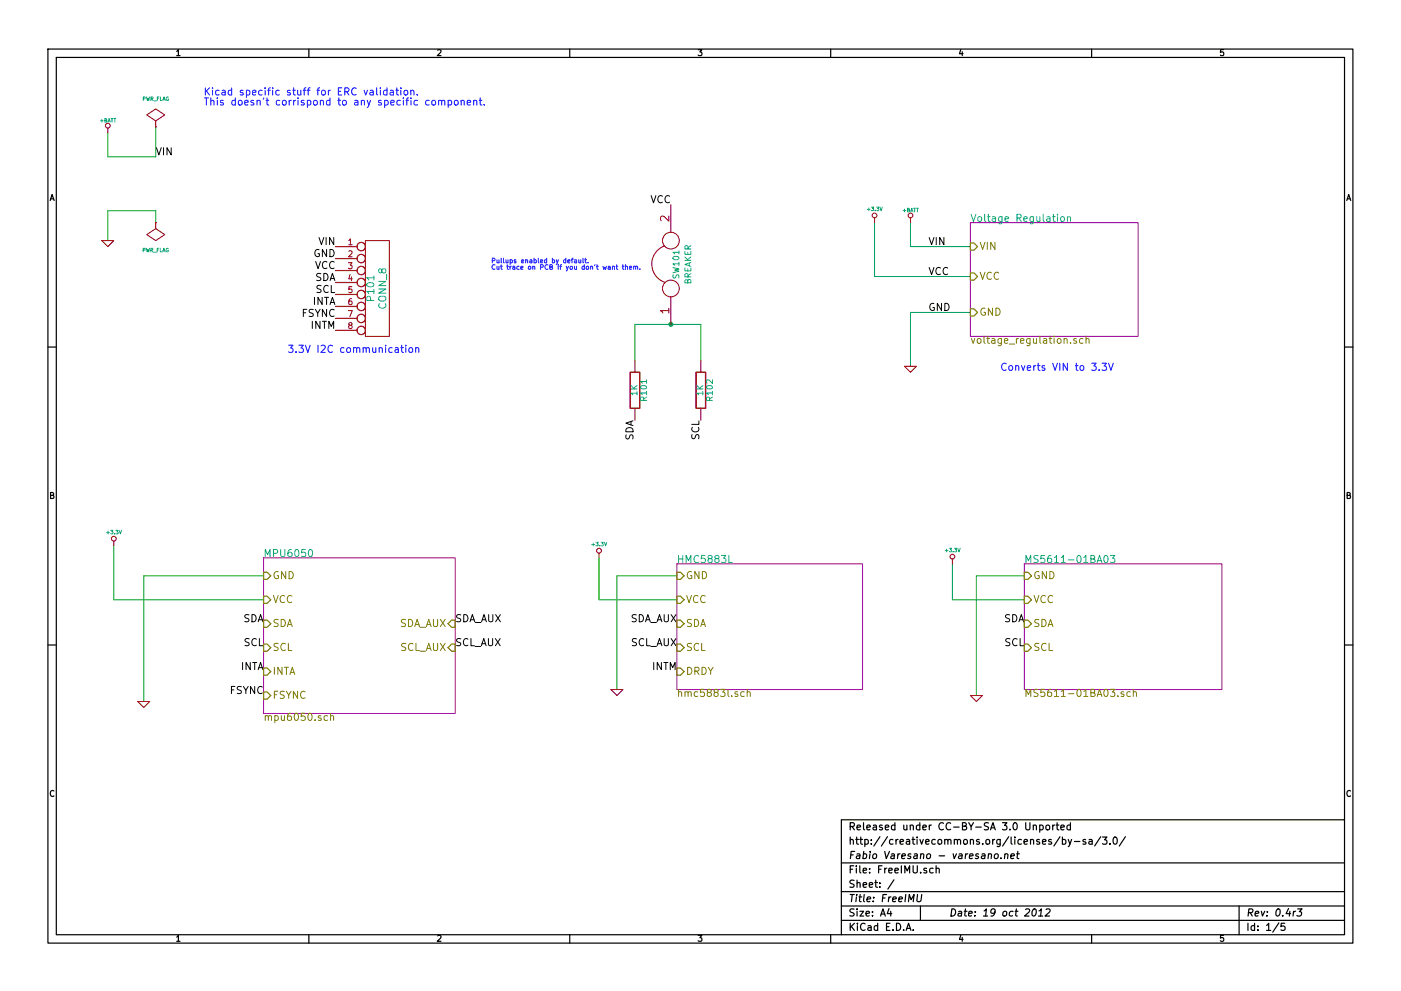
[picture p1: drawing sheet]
<svg xmlns="http://www.w3.org/2000/svg" width="297mm" height="210mm" viewBox="0 0 297 210" stroke-linecap="round" stroke-linejoin="round" font-family="sans-serif">
<g fill="none" stroke="#000" stroke-width=".25">
<path d="M10.2 10.4h276.6v189.7h-276.6zM11.9 12.2h273.2v186.1h-273.2zM65.5 10.4v1.8M120.8 10.4v1.8M176.1 10.4v1.8M231.4 10.4v1.8M10.2 73.6h1.7M285.1 73.6h1.7M10.2 136.8h1.7M285.1 136.8h1.7M219.1 175.2l.1-.1a.36 .36 0 0 1 .5 .2v.8M220.4 175.1h.5l.3 .3-.1 .5-.2 .2-.5-.1"/>
<path d="M220.4 175.1v1.5M221.9 175.1h.3l.4 .3v.4l-.4 .3-.5-.3zM223.2 175.1v1M223.6 175.1l-.4 .3M223.9 175.1h.6M224.1 174.5v1.4l.4 .2M224.7 177.5l-1.3 2M224.9 175.6l.8-.2-.1-.3h-.5l-.2 .2 .1 .7h.6M225.2 178.2l.5-.1 .3 .3-.1 .6-.2 .1-.5-.1M225.2 177.6v1.5M226.5 178.1l.3 1M226.9 175.1h-.4l-.3 .3 .1 .5 .2 .2 .4-.1"/>
<path d="M226.9 174.5v1.6M227.2 178.1l-.5 1.4-.2 .1M227.8 178.5h1.2M230.2 178.2l-.4-.1-.2 .2 .1 .2 .5 .2v.3h-.6M230.9 178.2h.6l.1 .9M231.6 178.5l-.7 .1a.3 .3 0 0 0 .2 .5l.5-.1M233.4 177.5l-1.3 2M233.8 177.6h.9l-.5 .6 .4 .1v.7l-.2 .1-.6-.1M235.3 179v.1M236.1 177.7l.3-.1a.81 .81 0 0 1 .5 .8 .81 .81 0 0 1-.5 .7l-.3-.1-.1-.5zM238.6 177.5l-1.3 2M285.1 173.9h-106.7v24.4"/>
<path d="M65.5 198.3v1.8M120.8 198.3v1.8M176.1 198.3v1.8M178.4 183.1h106.7M178.4 189.2h106.7M178.4 195.3h106.7M178.4 192.2h106.7M188.5 192.8l-.4 1h1M188.8 193.3v1.1M189.5 186.7l-1.3 1.9M192.1 197.4l.5-1.5 .5 1.5M192.3 197h.7"/>
<path d="M193.6 197.3v.1M194.5 189.8l-.1 1.2 .3 .3h.2l.4-.3 .1-1.2M195.1 192.2v3.1M197.8 184.3l-.4-.1-.3 .3 .1 .6 .2 .1 .4-.1M198.5 184.3h.1a.36 .36 0 0 1 .5 .1v.8M198.5 183.7v1.5M209.6 181.3l.2-.2 .4 .1-.1 1M210.9 181.3l.3-.2 .4 .2-.1 .7-.2 .2-.5-.2zM212.2 182v.2M213.1 181.3l.2-.2 .3 .1v1M213.1 181.1l-.1 1.1M214.3 181.7l.8-.2-.1-.3h-.6l-.1 .8 .2 .2 .4-.1"/>
<path d="M215.5 181.1h.6M215.8 180.6l-.2 1.4 .4 .2M219.1 192.9l.2-.1a.78 .78 0 0 1 .5 .7 .78 .78 0 0 1-.3 .7l-.4 .2a.97 .97 0 0 1 0-1.5zM220.2 194.4h.9M220.3 193.3l.5-.5-.2 1.6M221.8 193l.6-.2 .3 .3-.2 .4-.9 .9h.9M231.4 198.3v1.8M262.7 192.2v6.1M271.1 195.8l-1.3 2M272.4 195.9h-.7l-.1 .7 .2-.1h.5l.2 .3-.1 .5-.2 .1-.6-.1M275.1 192.8h1l-.6 .6 .3 .1 .2 .2-.1 .4-.3 .3-.6-.2"/>
</g>
<path d="M33 26.9v6.4h-10.1v-5.1M33 47.2v-2.5h-10.1v6.3M185.4 47.2v11.5h20.3M193 47.2v5.1h12.7M134.6 76.4v-7.6h14v7.6M205.7 66.3h-12.7v11.4M24.1 115.8v11.4h31.8M127 118.4v8.8h16.5M201.9 119.6v7.6h15.3M55.9 122.2h-25.4v26.6M143.5 122.2h-12.7v24.1M217.2 122.2h-10.2v25.4" fill="none" stroke="#00a000" stroke-width=".21"/>
<circle cx="142.2" cy="68.8" r=".41" fill="#00a000" stroke="#00a000" stroke-width=".25"/>
<path d="M133.6 79h2v7.6h-2zM147.6 79h2v7.6h-2z" fill="none" stroke="#a00000" stroke-width=".3"/>
<g fill="none" stroke="#a00000" stroke-width=".21">
<path d="M22.9 27.2v1M33 26.9h.1M33 25.6l1.9-1.2-1.9-1.3-1.9 1.3 1.9 1.2v1.3M21.6 51h2.5l-1.2 1.3zM33 47.2h.1M33 47.2v1.3l1.9 1.3-1.9 1.2-1.9-1.2 1.9-1.3M77.5 51h5v20.4h-5zM140.9 52.2a4.1 4.1 0 0 0-2.7 3.9 4.1 4.1 0 0 0 2.8 3.8M142.2 43.4v5.9M185.4 46.2v1M193 46.2v1M134.6 76.4v2.6"/>
<path d="M142.2 63v5.8M148.6 76.4v2.6M191.8 77.7h2.5l-1.3 1.3zM134.6 86.6v2.5M148.6 86.6v2.5M24.1 114.8v1M127 117.3v1.1M201.9 118.6v1M29.2 148.8h2.5l-1.2 1.3zM129.5 146.3h2.6l-1.3 1.3zM205.7 147.6h2.6l-1.3 1.2z"/>
<circle cx="22.9" cy="26.7" r=".51"/>
<circle cx="142.2" cy="51" r="1.78"/>
<circle cx="185.4" cy="45.7" r=".51"/>
<circle cx="193" cy="45.7" r=".51"/>
<circle cx="142.2" cy="61.2" r="1.78"/>
<circle cx="24.1" cy="114.3" r=".51"/>
<circle cx="127" cy="116.8" r=".51"/>
<circle cx="201.9" cy="118.1" r=".51"/>
</g>
<path d="M205.7 47.2h35.6v24.2h-35.6zM55.9 118.4h40.6v33h-40.6zM143.5 119.6h39.4v26.7h-39.4zM217.2 119.6h41.9v26.7h-41.9z" fill="none" stroke="#a000a0" stroke-width=".21"/>
<path d="M224.2 45.5v.1M224.9 46.1l.3-.1 .4 .1v.8l-.2 .1-.5-.1zM226.3 46.1l.1-.1a.36 .36 0 0 1 .6 .2v.8M226.3 46v1M65.5 116.7l.3-.1a.81 .81 0 0 1 .5 .7 .81 .81 0 0 1-.5 .8l-.3-.1-.1-.5zM154.5 117.9v1.5h.8M234.2 118l.2-.1a.81 .81 0 0 1 .5 .7 .81 .81 0 0 1-.5 .8l-.2-.2-.2-.4zM235.4 117.9h1l-.5 .5 .4 .2v.6l-.2 .2-.7-.2" fill="none" stroke="#00a0a0" stroke-width=".21"/>
<g fill="none" stroke="#808000" stroke-width=".21">
<path d="M228.2 71.9l-.3-.1-.3 .3 .1 .2 .5 .1v.4h-.6M229.6 71.9l-.4-.1-.3 .3 .1 .6 .2 .1h.4M230.3 72v-.1a.36 .36 0 0 1 .6 .2v.7M230.3 71.3v1.5M69.4 151.9l-.4-.1-.3 .3 .1 .6 .2 .2 .4-.1M70.1 152l.1-.1a.36 .36 0 0 1 .5 .2v.8M70.1 151.3v1.6M157.8 146.8h-.4l-.4 .3 .1 .5 .3 .2 .4-.1M158.4 146.9l.1-.1a.36 .36 0 0 1 .6 .2v.8M158.4 146.2v1.6M238.3 146.8h-.4l-.2 .2v.2l.6 .1v.4h-.6M239.6 146.8h-.4l-.3 .3 .1 .5 .2 .2 .4-.1"/>
<path d="M240.3 146.9l.1-.1a.36 .36 0 0 1 .5 .2v.8M240.3 146.2v1.6"/>
</g>
<g fill="none" stroke="#808000" stroke-width=".25">
<path d="M205.7 51.6h.8l.8 .7-.8 .8h-.8zM205.7 57.9h.8l.8 .8-.8 .7h-.8zM205.7 65.5h.8l.8 .8-.8 .8h-.8zM55.9 136.6h.7l.8 .8-.8 .8h-.7zM55.9 131.6h.7l.8 .7-.8 .8h-.7zM55.9 126.5h.7l.8 .7-.8 .8h-.7zM55.9 121.4h.7l.8 .8-.8 .7h-.7zM95.8 136.6h.7v1.6h-.7l-.8-.8zM95.8 131.6h.7v1.5h-.7l-.8-.8zM143.5 126.5h.8l.7 .7-.7 .8h-.8zM143.5 121.4h.8l.7 .8-.7 .7h-.8zM143.5 136.6h.8l.7 .8-.7 .8h-.8z"/>
<path d="M143.5 131.6h.8l.7 .7-.7 .8h-.8zM217.2 131.6h.7l.8 .7-.8 .8h-.7zM217.2 136.6h.7l.8 .8-.8 .8h-.7zM217.2 121.4h.7l.8 .8-.8 .7h-.7zM217.2 126.5h.7l.8 .7-.8 .8h-.7zM55.9 146.8h.7l.8 .8-.8 .7h-.7zM55.9 141.7h.7l.8 .8-.8 .8h-.7zM143.5 141.7h.8l.7 .8-.7 .8h-.8z"/>
</g>
<g fill="none" stroke="#a00000" stroke-width=".25">
<path d="M71.1 52.3h4.6M71.1 54.9h4.6M71.1 57.4h4.6M71.1 59.9h4.6M71.1 62.5h4.6M71.1 65h4.6M71.1 67.6h4.6M71.1 70.1h4.6"/>
<circle cx="76.6" cy="57.4" r=".89"/>
<circle cx="76.6" cy="54.9" r=".89"/>
<circle cx="76.6" cy="59.9" r=".89"/>
<circle cx="76.6" cy="52.3" r=".89"/>
<circle cx="76.6" cy="62.5" r=".89"/>
<circle cx="76.6" cy="67.6" r=".89"/>
<circle cx="76.6" cy="65" r=".89"/>
<circle cx="76.6" cy="70.1" r=".89"/>
</g>
<g fill="none" stroke="#00f" stroke-width=".21">
<path d="M79.9 18.6v1.4l.2 .2M80.6 18.6v.2M80.6 19.1v1.1M82 19.2l-.4-.1-.3 .4 .1 .5 .2 .2 .4-.1M82 18.6v1.6M82.8 19.2h.5l.1 1M83.4 19.5l-.6 .2a.3 .3 0 0 0 .1 .5l.5-.1M83.9 19.1h.6M84.1 18.6v1.4l.4 .2M85 18.6v.2M85 19.1v1.1M85.7 19.3l.3-.2 .4 .2v.7l-.2 .2-.5-.2z"/>
<path d="M87.1 19.3l.1-.1a.36 .36 0 0 1 .6 .2v.8M87.1 19.1v1.1M88.5 20v.2M91.7 21.4l.3-.1 .4 .3v.4l-.4 .3-.5-.3zM93 21.4h.1a.36 .36 0 0 1 .5 .1v.8M93 21.3v1M93.6 21.5a.35 .35 0 0 1 .4-.2 .35 .35 0 0 1 .3 .2v.8M95 21.4l.5-.1 .3 .3-.1 .6-.2 .1-.5-.1M95 21.3v1.5M96.5 21.4l.3-.1 .3 .3v.4l-.3 .3-.5-.3zM97.8 21.4a.36 .36 0 0 1 .6 .1v.8M97.8 21.3v1"/>
<path d="M99.1 21.8l.7-.1-.1-.3-.4-.1-.2 .2v.7h.6M100.4 21.4h.1a.36 .36 0 0 1 .6 .1v.8M100.4 21.3v1M101.6 21.3h.6M101.8 20.8v1.3l.4 .2M102.7 22.2v.1M121.1 55.1h.4M121.5 54.8l-.2 .1v.9M121.8 55.2h.4l.1 .6M122.3 55.4l-.5 .1 .1 .3 .4-.1M122.7 55.1l.1 .6h.3M123.1 55.1v.7"/>
<path d="M123.6 54.8v.8l.1 .2M124 55.1h.4M124.1 54.8v.8l.3 .2M124.7 55.7v.1M129 56.5h.3l.1 .6M129.4 56.7l-.5 .2 .2 .2h.3M129.8 56.6l.4-.1 .1 .6M129.8 56.5v.6M130.6 56.5h.4M130.7 56.2v.8l.3 .1M131.9 56.5h.4M132.1 56.2v.8l.2 .1"/>
<path d="M132.6 56.6l.4-.1v.6M132.6 56.2v.9M133.5 56.8l.4-.1v-.2h-.3l-.1 .1v.5h.4M134.3 56.6l.4-.1 .1 .6M134.3 56.5v.6M134.8 56.6l.1-.1h.3v.6M135.7 57.1h.1M85 73.8h.5M85.2 73.2v1.4l.3 .2M86 73.2v.2M86 73.8v1M86.8 73.8h.4l.3 .3v.4l-.3 .3-.5-.3z"/>
<path d="M88.1 73.9l.1-.1a.36 .36 0 0 1 .6 .2v.8M88.1 73.8v1M233 78.5v.1M233.7 77.1h.9l-.5 .5 .4 .2v.7l-.2 .1-.6-.1M235 77.1l.5 1.5 .5-1.5"/>
</g>
<g font-size="2.5" fill="#a00000">
<text x="142" y="47" transform="rotate(-90 142 47)">2</text>
<text x="142" y="66.6" transform="rotate(-90 142 66.6)">1</text>
</g>
<g font-size="2.1" fill="#00f">
<text x="43.2" y="20.3">Kicad specific stuff for ERC validation.</text>
<text x="43.2" y="22.4">This doesn't corrispond to any specific component.</text>
<text x="61" y="74.9">3.3V I2C communication</text>
<text x="212.1" y="78.7">Converts VIN to 3.3V</text>
</g>
<g font-size="2.1">
<text x="33" y="33">VIN</text>
<text x="137.8" y="43.2">VCC</text>
<text x="67.6" y="52.1">VIN</text>
<text x="196.8" y="52.1">VIN</text>
<text x="66.4" y="54.6">GND</text>
<text x="66.6" y="59.7">SDA</text>
<text x="66.6" y="57.1">VCC</text>
<text x="196.8" y="58.4">VCC</text>
<text x="66.2" y="64.8">INTA</text>
<text x="66.9" y="62.2">SCL</text>
<text x="63.9" y="67.3">FSYNC</text>
<text x="65.9" y="69.8">INTM</text>
<text x="196.8" y="66">GND</text>
<text x="134.4" y="93.6" transform="rotate(-90 134.4 93.6)">SDA</text>
<text x="148.3" y="93.4" transform="rotate(-90 148.3 93.4)">SCL</text>
<text x="51.4" y="132.1">SDA</text>
<text x="51.6" y="137.2">SCL</text>
<text x="96.5" y="137.2">SCL_AUX</text>
<text x="96.5" y="132.1">SDA_AUX</text>
<text x="133.4" y="132.1">SDA_AUX</text>
<text x="133.6" y="137.2">SCL_AUX</text>
<text x="212.7" y="132.1">SDA</text>
<text x="212.9" y="137.2">SCL</text>
<text x="50.9" y="142.2">INTA</text>
<text x="138.3" y="142.2">INTM</text>
<text x="48.7" y="147.3">FSYNC</text>
<text x="179.9" y="179.3">http://creativecommons.org/licenses/by-sa/3.0/</text>
<text x="179.9" y="176.2">Released under CC-BY-SA 3.0 Unported</text>
<text x="179.9" y="185.4">File: FreeIMU.sch</text>
<text x="179.9" y="182.3">Fabio Varesano - varesano.net</text>
<text x="179.9" y="191.5">Title: FreeIMU</text>
<text x="179.9" y="188.4">Sheet: /</text>
<text x="179.9" y="197.6">KiCad E.D.A.</text>
<text x="179.9" y="194.5">Size: A4</text>
<text x="201.2" y="194.5">Date: 19 oct 2012</text>
<text x="264.2" y="194.5">Rev: 0.4r3</text>
<text x="264.2" y="197.6">Id: 1/5</text>
</g>
<g font-size="2.1" fill="#00a0a0">
<text x="205.7" y="47.1">Voltage Regulation</text>
<text x="79.4" y="63.6" transform="rotate(-90 79.4 63.6)">P101</text>
<text x="82" y="65.5" transform="rotate(-90 82 65.5)">CONN_8</text>
<text x="55.9" y="118.3">MPU6050</text>
<text x="143.5" y="119.5">HMC5883L</text>
<text x="217.2" y="119.5">MS5611-01BA03</text>
</g>
<g font-size="2.1" fill="#808000">
<text x="207.7" y="53.1">VIN</text>
<text x="207.7" y="59.4">VCC</text>
<text x="207.7" y="67.1">GND</text>
<text x="205.7" y="73">voltage_regulation.sch</text>
<text x="57.8" y="122.9">GND</text>
<text x="145.4" y="122.9">GND</text>
<text x="219.1" y="122.9">GND</text>
<text x="57.8" y="128">VCC</text>
<text x="145.4" y="128">VCC</text>
<text x="219.1" y="128">VCC</text>
<text x="57.8" y="133.1">SDA</text>
<text x="84.5" y="133.1">SDA_AUX</text>
<text x="145.4" y="133.1">SDA</text>
<text x="219.1" y="133.1">SDA</text>
<text x="57.8" y="143.3">INTA</text>
<text x="57.8" y="138.2">SCL</text>
<text x="84.7" y="138.2">SCL_AUX</text>
<text x="145.4" y="138.2">SCL</text>
<text x="145.4" y="143.3">DRDY</text>
<text x="219.1" y="138.2">SCL</text>
<text x="57.8" y="148.3">FSYNC</text>
<text x="143.5" y="147.9">hmc5883l.sch</text>
<text x="217.2" y="147.9">MS5611-01BA03.sch</text>
<text x="55.9" y="153">mpu6050.sch</text>
</g>
<g font-size="1.8">
<text x="37.3" y="11.9">1</text>
<text x="92.7" y="11.9">2</text>
<text x="148" y="11.9">3</text>
<text x="203.3" y="11.9">4</text>
<text x="258.6" y="11.9">5</text>
<text x="10.4" y="42.7">A</text>
<text x="285.3" y="42.7">A</text>
<text x="10.4" y="105.9">B</text>
<text x="285.3" y="105.9">B</text>
<text x="10.4" y="169.1">C</text>
<text x="285.3" y="169.1">C</text>
<text x="37.3" y="199.8">1</text>
<text x="92.7" y="199.8">2</text>
<text x="148" y="199.8">3</text>
<text x="203.3" y="199.8">4</text>
<text x="258.6" y="199.8">5</text>
</g>
<g font-size="1.8" fill="#a00000">
<text x="73.8" y="52.1">1</text>
<text x="73.8" y="54.6">2</text>
<text x="73.8" y="57.1">3</text>
<text x="73.8" y="59.7">4</text>
<text x="73.8" y="62.2">5</text>
<text x="73.8" y="64.8">6</text>
<text x="73.8" y="67.3">7</text>
<text x="73.8" y="69.8">8</text>
</g>
<g font-size="1.8" fill="#00a0a0">
<text x="144.1" y="59" transform="rotate(-90 144.1 59)">SW101</text>
<text x="146.6" y="60.5" transform="rotate(-90 146.6 60.5)">BREAKER</text>
<text x="135.2" y="83.9" transform="rotate(-90 135.2 83.9)">1K</text>
<text x="149.1" y="83.9" transform="rotate(-90 149.1 83.9)">1K</text>
<text x="137.2" y="84.9" transform="rotate(-90 137.2 84.9)">R101</text>
<text x="151.2" y="84.9" transform="rotate(-90 151.2 84.9)">R102</text>
</g>
<g font-size="1.4" fill="#00f">
<text x="104.1" y="55.9">Pullups enabled by default.</text>
<text x="104.1" y="57.2">Cut trace on PCB if you don't want them.</text>
</g>
<g font-size="1.1" fill="#00a0a0">
<text x="30" y="21.4">PWR_FLAG</text>
<text x="21.1" y="26">+BATT</text>
<text x="184" y="44.8">+3.3V</text>
<text x="191.3" y="45">+BATT</text>
<text x="30" y="53.5">PWR_FLAG</text>
<text x="22.7" y="113.4">+3.3V</text>
<text x="125.6" y="115.9">+3.3V</text>
<text x="200.5" y="117.2">+3.3V</text>
</g>
</svg>
